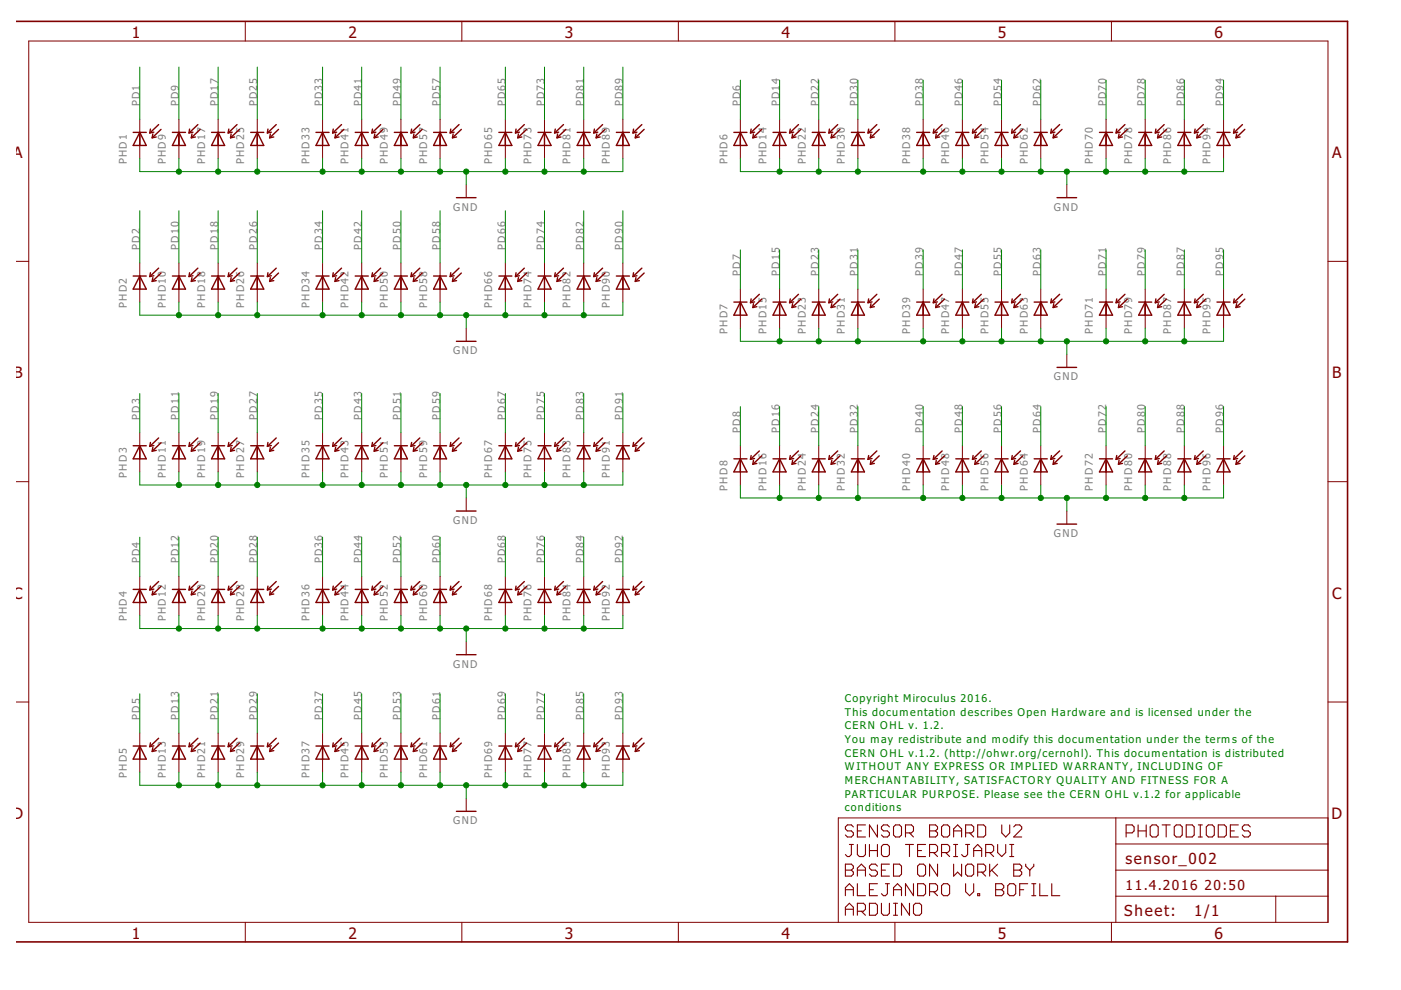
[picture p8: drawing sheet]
<svg xmlns="http://www.w3.org/2000/svg" width="297mm" height="210mm" viewBox="0 0 297 210" stroke-linecap="round" stroke-linejoin="round" font-family="sans-serif">
<g fill="none" stroke="#800000" stroke-width=".23">
<path d="M180.1 179h.8M180.5 179v2.2l-.4 .4h-.4l-.5-.4M180.9 175.3l-.4-.4h-.8l-.5 .4v.4l.5 .5h.8l.4 .4v.4l-.4 .5h-.8l-.5-.5M181.8 176.2h.8M181.8 179v2.2l.4 .4h.9l.4-.4v-2.2M183.5 174.9h-1.7v2.6h1.7M184.3 179v2.6M186 174.9v2.6l-1.7-2.6v2.6M186 179v2.6M187.3 179h.9l.4 .5v1.7l-.4 .4h-.9l-.4-.4v-1.7zM188.6 175.3l-.4-.4h-.9l-.4 .4v.4l.4 .5h.9l.4 .4v.4l-.4 .5h-.9l-.4-.5M189.9 174.9h.8l.4 .4v1.7l-.4 .5h-.8l-.5-.5v-1.7z"/>
<path d="M192 176.6h1.3l.4-.4v-.9l-.4-.4h-1.3v2.6M192 179h1.7M192.8 176.6l.9 .9M192.8 179v2.6M196.2 179h-1.7v2.6h1.7M197.1 174.9h1.3l.4 .4v.4l-.4 .5 .4 .4v.4l-.4 .5h-1.3zM197.1 176.2h1.3M200 174.9h.9l.4 .4v1.7l-.4 .5h-.9l-.4-.5v-1.7zM202.2 176.2h1.7M202.2 177.5v-1.8l.8-.8 .9 .8v1.8M202.2 179h.8M202.6 179v2.6"/>
<path d="M204.7 176.6h1.3l.4-.4v-.9l-.4-.4h-1.3v2.6M204.7 179h.9M205.1 179v2.2l-.4 .4h-.4l-.4-.4M205.6 176.6l.8 .9M207.3 174.9h1.3l.4 .4v1.7l-.4 .5h-1.3zM211.5 179v1.8l.9 .8 .8-.8v-1.8M212.4 174.9v1.7l.8 .9 .9-.9v-1.7M214.1 179h.8M214.5 179v2.6M214.9 175.3l.4-.4h.9l.4 .4v.4l-1.7 1.8h1.7M238.8 176.6h1.2l.5-.4v-.9l-.5-.4h-1.2v2.6M241.3 176.2h1.7"/>
<path d="M241.3 174.9v2.6M243 174.9v2.6M244.3 174.9h.8l.5 .4v1.7l-.5 .5h-.8l-.4-.5v-1.7zM246.4 174.9h1.7M247.2 174.9v2.6M249.4 174.9h.8l.5 .4v1.7l-.5 .5h-.8l-.4-.5v-1.7zM251.5 174.9h1.3l.4 .4v1.7l-.4 .5h-1.3zM254.1 174.9h.8M254.1 177.5h.8M254.5 174.9v2.6M256.2 174.9h.8l.5 .4v1.7l-.5 .5h-.8l-.4-.5v-1.7zM258.3 174.9h1.3l.4 .4v1.7l-.4 .5h-1.3z"/>
<path d="M260.9 176.2h.8M262.6 174.9h-1.7v2.6h1.7M265.1 175.3l-.4-.4h-.9l-.4 .4v.4l.4 .5h.9l.4 .4v.4l-.4 .5h-.9l-.4-.5M179.2 183.2h1.3l.4 .4v.5l-.4 .4 .4 .4v.4l-.4 .5h-1.3zM179.2 189.9v-1.7l.9-.8 .8 .8v1.7M179.2 194.1v-1.7l.9-.9 .8 .9v1.7M179.2 184.5h1.3M179.2 188.6h1.7M179.2 192.8h1.7M181.8 185.8v-1.7l.8-.9 .9 .9v1.7M181.8 187.4v2.5h1.7M181.8 193.2h1.3l.4-.4v-.9l-.4-.4h-1.3v2.6"/>
<path d="M181.8 184.5h1.7M182.6 193.2l.9 .9M184.3 191.5h1.3l.4 .4v1.7l-.4 .5h-1.3zM184.3 180.3h1.7M184.3 188.6h.9M186 183.6l-.4-.4h-.8l-.5 .4v.5l.5 .4h.8l.4 .4v.4l-.4 .5h-.8l-.5-.5M186 187.4h-1.7v2.5h1.7M186.9 191.5v2.1l.4 .5h.9l.4-.5v-2.1M186.9 184.5h.8M187.7 187.4h.9M188.2 187.4v2.1l-.5 .4h-.4l-.4-.4M188.6 183.2h-1.7v2.6h1.7"/>
<path d="M189.4 183.2h1.3l.4 .4v1.7l-.4 .5h-1.3zM189.4 189.9v-1.7l.9-.8 .8 .8v1.7M189.4 188.6h1.7M189.4 191.5h.9M189.4 194.1h.9M189.9 191.5v2.6M192.8 191.5v2.6l-1.7-2.6v2.6M193.7 187.4v2.5l-1.7-2.5v2.5M194.1 191.5h.9l.4 .4v1.7l-.4 .5h-.9l-.4-.5v-1.7zM194.5 180.3h.9M194.5 187.4h1.3l.4 .4v1.7l-.4 .4h-1.3zM195 183.2h.8l.4 .4v1.7l-.4 .5h-.8l-.5-.5v-1.7z"/>
<path d="M197.1 180.8h1.3l.4-.5v-.8l-.4-.5h-1.3v2.6M197.1 189.1h1.3l.4-.5v-.8l-.4-.4h-1.3v2.5M197.9 180.8l.9 .8M197.9 189.1l.9 .8M198.8 183.2v2.6l-1.7-2.6v2.6M199.6 180.8h1.3l.4-.5v-.8l-.4-.5h-1.3v2.6M200 187.4h.9l.4 .4v1.7l-.4 .4h-.9l-.4-.4v-1.7zM200.5 180.8l.8 .8M202.2 183.2v2.6l.8-.9 .9 .9v-2.6M202.2 181.6h.8M204.7 187.4v1.7l.9 .8 .8-.8v-1.7M205.1 183.2h.9l.4 .4v1.7l-.4 .5h-.9l-.4-.5v-1.7z"/>
<path d="M206.4 181.6v-1.7l.9-.9 .8 .9v1.7M206.4 180.3h1.7M207.3 184.9h1.3l.4-.4v-.9l-.4-.4h-1.3v2.6M207.3 189.5h.4v.4h-.4zM208.1 184.9l.9 .9M209 180.8h1.2l.5-.5v-.8l-.5-.5h-1.2v2.6M209.8 180.8l.9 .8M209.8 183.2v2.6M210.2 184.5l1.3 1.3M211.1 188.6h1.3M211.1 187.4h1.3l.4 .4v.4l-.4 .4 .4 .5v.4l-.4 .4h-1.3zM211.5 183.2l-1.7 1.7"/>
<path d="M213.7 187.8l.4-.4h.8l.4 .4v1.7l-.4 .4h-.8l-.4-.4zM214.1 181.6h.8M214.9 183.2h1.3l.4 .4v.5l-.4 .4 .4 .4v.4l-.4 .5h-1.3zM214.9 184.5h1.3M216.2 188.6h.8M217.5 183.2v.4l.8 .9M217.9 187.4h-1.7v2.5M218.3 184.5v1.3M218.8 189.9h.8M218.8 187.4h.8M219.2 183.2v.4l-.9 .9M219.2 187.4v2.5"/>
<path d="M220.5 187.4v2.5h1.6M223 187.4v2.5h1.7"/>
</g>
<g fill="none" stroke="#800000" stroke-width=".21">
<path d="M6.1 8.7h275.5v186.9h-275.5zM52 4.5v4.2M97.9 4.5v4.2M143.8 4.5v4.2M189.7 4.5v4.2M235.6 4.5v4.2M29.6 25.3v8.3M37.9 25.3v8.3M46.2 25.3v8.3M54.5 25.3v8.3M68.4 25.3v8.3M76.7 25.3v8.3"/>
<path d="M85 25.3v8.3M93.3 25.3v8.3M98.8 39.1v2.8M107.1 25.3v8.3M115.4 25.3v8.3M123.8 25.3v8.3M132.1 25.3v8.3M157 25.3v8.3M165.3 25.3v8.3M173.6 25.3v8.3M181.9 25.3v8.3M195.7 25.3v8.3"/>
<path d="M204 25.3v8.3M212.3 25.3v8.3M220.7 25.3v8.3M226.2 39.1v2.8M234.5 25.3v8.3M242.8 25.3v8.3M251.1 25.3v8.3M259.4 25.3v8.3M3.4 55.4h2.7M29.6 55.8v8.3M37.9 55.8v8.3M46.2 55.8v8.3"/>
<path d="M54.5 55.8v8.3M68.4 55.8v8.3M76.7 55.8v8.3M85 55.8v8.3M93.3 55.8v8.3M107.1 55.8v8.3M115.4 55.8v8.3M123.8 55.8v8.3M132.1 55.8v8.3M281.6 55.4h4.1M98.8 69.6v2.8M157 61.3v8.3"/>
<path d="M165.3 61.3v8.3M173.6 61.3v8.3M181.9 61.3v8.3M195.7 61.3v8.3M204 61.3v8.3M212.3 61.3v8.3M220.7 61.3v8.3M226.2 75.1v2.8M234.5 61.3v8.3M242.8 61.3v8.3M251.1 61.3v8.3M259.4 61.3v8.3"/>
<path d="M29.6 91.7v8.4M37.9 91.7v8.4M46.2 91.7v8.4M54.5 91.7v8.4M68.4 91.7v8.4M76.7 91.7v8.4M85 91.7v8.4M93.3 91.7v8.4M107.1 91.7v8.4M115.4 91.7v8.4M123.8 91.7v8.4M132.1 91.7v8.4"/>
<path d="M157 94.5v8.3M165.3 94.5v8.3M173.6 94.5v8.3M181.9 94.5v8.3M195.7 94.5v8.3M204 94.5v8.3M212.3 94.5v8.3M220.7 94.5v8.3M234.5 94.5v8.3M242.8 94.5v8.3M251.1 94.5v8.3M259.4 94.5v8.3"/>
<path d="M3.4 102.1h2.7M98.8 105.6v2.8M226.2 108.4v2.7M281.6 102.1h4.1M29.6 122.2v8.3M37.9 122.2v8.3M46.2 122.2v8.3M54.5 122.2v8.3M68.4 122.2v8.3M76.7 122.2v8.3M85 122.2v8.3M93.3 122.2v8.3"/>
<path d="M98.8 136v2.8M107.1 122.2v8.3M115.4 122.2v8.3M123.8 122.2v8.3M132.1 122.2v8.3M3.4 148.8h2.7M29.6 155.4v8.3M37.9 155.4v8.3M46.2 155.4v8.3M54.5 155.4v8.3M68.4 155.4v8.3M76.7 155.4v8.3"/>
<path d="M85 155.4v8.3M93.3 155.4v8.3M107.1 155.4v8.3M115.4 155.4v8.3M123.8 155.4v8.3M132.1 155.4v8.3M281.6 148.8h4.1M98.8 169.3v2.7M236.6 173.4v22.2M236.6 178.9h45M281.6 173.4h-103.9v22.2M52 195.6v4.1"/>
<path d="M97.9 195.6v4.1M143.8 195.6v4.1M189.7 195.6v4.1M235.6 195.6v4.1M236.6 190h45M236.6 184.5h45M270.5 190v5.6"/>
</g>
<path d="M3.4 4.5h282.3v195.2h-282.3" fill="none" stroke="#800000" stroke-width=".34"/>
<g fill="none" stroke="#800000" stroke-width=".3">
<path d="M28.2 28.1h2.8M29.6 28.1l1.4 2.7h-2.8zM29.6 28.1v2.7M32.6 28l-.8 .2M33.1 29l-.8 .2M33.6 26.4l-1.9 1.8 .2-.8M34.1 27.4l-1.8 1.8 .1-.8M36.6 28.1h2.7M37.9 28.1l1.4 2.7h-2.7zM37.9 28.1v2.7M40.9 28l-.8 .2M41.4 29l-.8 .2"/>
<path d="M42 26.4l-1.9 1.8 .1-.8M42.4 27.4l-1.8 1.8 .1-.8M44.9 28.1h2.7M46.2 28.1l1.4 2.7h-2.7zM46.2 28.1v2.7M49.2 28l-.8 .2M49.7 29l-.8 .2M50.2 26.4l-1.8 1.8 .1-.8M50.8 27.4l-1.9 1.8 .1-.8M53.1 28.1h2.8M54.5 28.1l1.4 2.7h-2.8zM54.5 28.1v2.7"/>
<path d="M57.5 28l-.8 .2M58 29l-.8 .2M58.6 26.4l-1.9 1.8 .1-.8M59.1 27.4l-1.9 1.8 .1-.8M67 28.1h2.8M68.4 28.1l1.4 2.7h-2.8zM68.4 28.1v2.7M70.7 27.4l-.2 .8M71.4 28l-.8 .2M71.9 29l-.8 .2M72.4 26.4l-1.9 1.8M72.9 27.4l-1.9 1.8 .2-.8"/>
<path d="M75.3 28.1h2.8M76.7 28.1l1.4 2.7h-2.8zM76.7 28.1v2.7M79.7 28l-.8 .2M80.2 29l-.8 .2M80.7 26.4l-1.9 1.8 .2-.8M81.2 27.4l-1.9 1.8 .2-.8M83.6 28.1h2.8M85 28.1l1.4 2.7h-2.8zM85 28.1v2.7M88 28l-.8 .2M88.5 29l-.8 .2"/>
<path d="M89 26.4l-1.9 1.8 .2-.8M89.5 27.4l-1.9 1.8 .2-.8M91.9 28.1h2.8M93.3 28.1l1.4 2.7h-2.8zM93.3 28.1v2.7M95.6 27.4l-.2 .8M96.3 28l-.8 .2M96.8 29l-.8 .2M97.3 26.4l-1.9 1.8M97.8 27.4l-1.9 1.8 .2-.8M105.8 28.1h2.7M107.1 28.1l1.4 2.7h-2.7z"/>
<path d="M107.1 28.1v2.7M110.1 28l-.8 .2M110.6 29l-.8 .2M111.2 26.4l-1.9 1.8 .1-.8M111.7 27.4l-1.9 1.8 .1-.8M114.1 28.1h2.7M115.4 28.1l1.4 2.7h-2.7zM115.4 28.1v2.7M118.4 28l-.8 .2M118.9 29l-.8 .2M119.5 26.4l-1.9 1.8 .1-.8M120 27.4l-1.9 1.8 .1-.8"/>
<path d="M122.4 28.1h2.7M123.8 28.1l1.3 2.7h-2.7zM123.8 28.1v2.7M126.7 28l-.8 .2M127.3 29l-.9 .2M127.8 26.4l-1.9 1.8 .1-.8M128.3 27.4l-1.9 1.8 .1-.8M130.7 28.1h2.8M132.1 28.1l1.4 2.7h-2.8zM132.1 28.1v2.7M135 28l-.8 .2M135.6 29l-.9 .2"/>
<path d="M136.1 26.4l-1.9 1.8 .1-.8M136.6 27.4l-1.9 1.8 .1-.8M155.6 28.1h2.8M157 28.1l1.4 2.7h-2.8zM157 28.1v2.7M160 28l-.8 .2M160.5 29l-.8 .2M161 26.4l-1.9 1.8 .2-.8M161.5 27.4l-1.9 1.8 .1-.8M163.9 28.1h2.8M165.3 28.1l1.4 2.7h-2.8zM165.3 28.1v2.7"/>
<path d="M168.3 28l-.8 .2M168.8 29l-.8 .2M169.3 26.4l-1.9 1.8 .2-.8M169.8 27.4l-1.9 1.8 .1-.8M172.2 28.1h2.8M173.6 28.1l1.4 2.7h-2.8zM173.6 28.1v2.7M176.6 28l-.8 .2M177.1 29l-.8 .2M177.6 26.4l-1.9 1.8 .2-.8M178.1 27.4l-1.9 1.8 .2-.8M180.5 28.1h2.8"/>
<path d="M181.9 28.1l1.4 2.7h-2.8zM181.9 28.1v2.7M184.9 28l-.8 .2M185.4 29l-.8 .2M185.9 26.4l-1.9 1.8 .2-.8M186.4 27.4l-1.9 1.8 .2-.8M194.4 28.1h2.7M195.7 28.1l1.4 2.7h-2.7zM195.7 28.1v2.7M198.5 28.4l-.1 .8M198.7 28l-.8 .2M199.2 29l-.8 .2"/>
<path d="M199.7 26.4l-1.8 1.8 .1-.8M200.3 27.4l-1.9 1.8M202.6 28.1h2.8M204 28.1l1.4 2.7h-2.8zM204 28.1v2.7M207 28l-.8 .2M207.5 29l-.8 .2M208 26.4l-1.8 1.8 .1-.8M208.6 27.4l-1.9 1.8 .1-.8M211 28.1h2.7M212.3 28.1l1.4 2.7h-2.7zM212.3 28.1v2.7"/>
<path d="M215.3 28l-.8 .2M215.8 29l-.8 .2M216.4 26.4l-1.9 1.8 .1-.8M216.9 27.4l-1.9 1.8 .1-.8M219.3 28.1h2.7M220.7 28.1l1.3 2.7h-2.7zM220.7 28.1v2.7M223.4 28.4l-.1 .8M223.6 28l-.8 .2M224.1 29l-.8 .2M224.7 26.4l-1.9 1.8 .1-.8M225.2 27.4l-1.9 1.8"/>
<path d="M233.1 28.1h2.8M234.5 28.1l1.4 2.7h-2.8zM234.5 28.1v2.7M237.5 28l-.8 .2M238 29l-.8 .2M238.5 26.4l-1.9 1.8 .2-.8M239 27.4l-1.9 1.8 .2-.8M241.4 28.1h2.8M242.8 28.1l1.4 2.7h-2.8zM242.8 28.1v2.7M245.8 28l-.8 .2M246.3 29l-.8 .2"/>
<path d="M246.8 26.4l-1.9 1.8 .2-.8M247.3 27.4l-1.9 1.8 .2-.8M249.7 28.1h2.8M251.1 28.1l1.4 2.7h-2.8zM251.1 28.1v2.7M254.1 28l-.8 .2M254.6 29l-.8 .2M255.1 26.4l-1.9 1.8 .2-.8M255.6 27.4l-1.9 1.8 .2-.8M258 28.1h2.8M259.4 28.1l1.4 2.7h-2.8zM259.4 28.1v2.7"/>
<path d="M262.4 28l-.8 .2M262.9 29l-.8 .2M263.4 26.4l-1.9 1.8 .2-.8M263.9 27.4l-1.9 1.8 .2-.8M28.2 58.5h2.8M29.6 58.5v2.8M29.6 58.5l1.4 2.8h-2.8zM31.9 57.8l-.2 .8M32.4 58.9l-.1 .7M32.6 58.5l-.8 .1M33.1 59.5l-.8 .1M33.6 56.9l-1.9 1.8"/>
<path d="M34.1 57.9l-1.8 1.8M36.6 58.5h2.7M37.9 58.5v2.8M37.9 58.5l1.4 2.8h-2.7zM40.2 57.8l-.1 .8M40.7 58.9l-.1 .7M40.9 58.5l-.8 .1M41.4 59.5l-.8 .1M42 56.9l-1.9 1.8M42.4 57.9l-1.8 1.8M44.9 58.5h2.7M46.2 58.5v2.8"/>
<path d="M46.2 58.5l1.4 2.8h-2.7zM48.5 57.8l-.1 .8M49 58.9l-.1 .7M49.2 58.5l-.8 .1M49.7 59.5l-.8 .1M50.2 56.9l-1.8 1.8M50.8 57.9l-1.9 1.8M53.1 58.5h2.8M54.5 58.5v2.8M54.5 58.5l1.4 2.8h-2.8zM56.8 57.8l-.1 .8M57.3 58.9l-.1 .7"/>
<path d="M57.5 58.5l-.8 .1M58 59.5l-.8 .1M58.6 56.9l-1.9 1.8M59.1 57.9l-1.9 1.8M67 58.5h2.8M68.4 58.5v2.8M68.4 58.5l1.4 2.8h-2.8zM70.7 57.8l-.2 .8 .9-.1M71.2 58.9l-.2 .7M71.9 59.5l-.8 .1M72.4 56.9l-1.9 1.8M72.9 57.9l-1.9 1.8"/>
<path d="M75.3 58.5h2.8M76.7 58.5v2.8M76.7 58.5l1.4 2.8h-2.8zM79 57.8l-.2 .8M79.5 58.9l-.2 .7M79.7 58.5l-.8 .1M80.2 59.5l-.8 .1M80.7 56.9l-1.9 1.8M81.2 57.9l-1.9 1.8M83.6 58.5h2.8M85 58.5v2.8M85 58.5l1.4 2.8h-2.8z"/>
<path d="M87.3 57.8l-.2 .8M87.8 58.9l-.2 .7M88 58.5l-.8 .1M88.5 59.5l-.8 .1M89 56.9l-1.9 1.8M89.5 57.9l-1.9 1.8M91.9 58.5h2.8M93.3 58.5v2.8M93.3 58.5l1.4 2.8h-2.8zM95.6 57.8l-.2 .8 .9-.1M96.1 58.9l-.2 .7M96.8 41.9h4.1"/>
<path d="M96.8 59.5l-.8 .1M97.3 56.9l-1.9 1.8M97.8 57.9l-1.9 1.8M105.8 58.5h2.7M107.1 58.5v2.8M107.1 58.5l1.4 2.8h-2.7zM109.4 57.8l-.1 .8M109.9 58.9l-.1 .7M110.1 58.5l-.8 .1M110.6 59.5l-.8 .1M111.2 56.9l-1.9 1.8M111.7 57.9l-1.9 1.8"/>
<path d="M114.1 58.5h2.7M115.4 58.5v2.8M115.4 58.5l1.4 2.8h-2.7zM117.7 57.8l-.1 .8M118.2 58.9l-.1 .7M118.4 58.5l-.8 .1M118.9 59.5l-.8 .1M119.5 56.9l-1.9 1.8M120 57.9l-1.9 1.8M122.4 58.5h2.7M123.8 58.5v2.8M123.8 58.5l1.3 2.8h-2.7z"/>
<path d="M126 57.8l-.1 .8M126.5 58.9l-.1 .7M126.7 58.5l-.8 .1M127.3 59.5l-.9 .1M127.8 56.9l-1.9 1.8M128.3 57.9l-1.9 1.8M130.7 58.5h2.8M132.1 58.5v2.8M132.1 58.5l1.4 2.8h-2.8zM134.3 57.8l-.1 .8M134.8 58.9l-.1 .7M135 58.5l-.8 .1"/>
<path d="M135.6 59.5l-.9 .1M136.1 56.9l-1.9 1.8M136.6 57.9l-1.9 1.8M224.1 41.9h4.2M96.8 72.4h4.1M155.6 64.1h2.8M157 64.1v2.7M157 64.1l1.4 2.7h-2.8zM160 64l-.8 .2M160.5 65l-.8 .2M161 62.4l-1.9 1.8 .2-.8M161.5 63.4l-1.9 1.8 .1-.8"/>
<path d="M163.9 64.1h2.8M165.3 64.1v2.7M165.3 64.1l1.4 2.7h-2.8zM168.3 64l-.8 .2M168.8 65l-.8 .2M169.3 62.4l-1.9 1.8 .2-.8M169.8 63.4l-1.9 1.8 .1-.8M172.2 64.1h2.8M173.6 64.1v2.7M173.6 64.1l1.4 2.7h-2.8zM176.6 64l-.8 .2M177.1 65l-.8 .2"/>
<path d="M177.6 62.4l-1.9 1.8 .2-.8M178.1 63.4l-1.9 1.8 .2-.8M180.5 64.1h2.8M181.9 64.1v2.7M181.9 64.1l1.4 2.7h-2.8zM184.9 64l-.8 .2M185.4 65l-.8 .2M185.9 62.4l-1.9 1.8 .2-.8M186.4 63.4l-1.9 1.8 .2-.8M194.4 64.1h2.7M195.7 64.1v2.7M195.7 64.1l1.4 2.7h-2.7z"/>
<path d="M198.5 64.4l-.1 .8M198.7 64l-.8 .2M199.2 65l-.8 .2M199.7 62.4l-1.8 1.8 .1-.8M200.3 63.4l-1.9 1.8M202.6 64.1h2.8M204 64.1v2.7M204 64.1l1.4 2.7h-2.8zM207 64l-.8 .2M207.5 65l-.8 .2M208 62.4l-1.8 1.8 .1-.8M208.6 63.4l-1.9 1.8 .1-.8"/>
<path d="M211 64.1h2.7M212.3 64.1v2.7M212.3 64.1l1.4 2.7h-2.7zM215.3 64l-.8 .2M215.8 65l-.8 .2M216.4 62.4l-1.9 1.8 .1-.8M216.9 63.4l-1.9 1.8 .1-.8M219.3 64.1h2.7M220.7 64.1v2.7M220.7 64.1l1.3 2.7h-2.7zM223.4 64.4l-.1 .8M223.6 64l-.8 .2"/>
<path d="M224.1 77.9h4.2M224.1 65l-.8 .2M224.7 62.4l-1.9 1.8 .1-.8M225.2 63.4l-1.9 1.8M233.1 64.1h2.8M234.5 64.1v2.7M234.5 64.1l1.4 2.7h-2.8zM237.5 64l-.8 .2M238 65l-.8 .2M238.5 62.4l-1.9 1.8 .2-.8M239 63.4l-1.9 1.8 .2-.8M241.4 64.1h2.8"/>
<path d="M242.8 64.1v2.7M242.8 64.1l1.4 2.7h-2.8zM245.8 64l-.8 .2M246.3 65l-.8 .2M246.8 62.4l-1.9 1.8 .2-.8M247.3 63.4l-1.9 1.8 .2-.8M249.7 64.1h2.8M251.1 64.1v2.7M251.1 64.1l1.4 2.7h-2.8zM254.1 64l-.8 .2M254.6 65l-.8 .2M255.1 62.4l-1.9 1.8 .2-.8"/>
<path d="M255.6 63.4l-1.9 1.8 .2-.8M258 64.1h2.8M259.4 64.1v2.7M259.4 64.1l1.4 2.7h-2.8zM262.4 64l-.8 .2M262.9 65l-.8 .2M263.4 62.4l-1.9 1.8 .2-.8M263.9 63.4l-1.9 1.8 .2-.8M28.2 94.5h2.8M29.6 94.5v2.8M29.6 94.5l1.4 2.8h-2.8zM31.9 93.8l-.2 .8"/>
<path d="M32.6 94.5l-.8 .1M33.1 95.5l-.8 .2M33.6 92.9l-1.9 1.8M34.1 93.9l-1.8 1.8 .1-.9M36.6 94.5h2.7M37.9 94.5v2.8M37.9 94.5l1.4 2.8h-2.7zM40.2 93.8l-.1 .8M40.9 94.5l-.8 .1M41.4 95.5l-.8 .2M42 92.9l-1.9 1.8M42.4 93.9l-1.8 1.8 .1-.9"/>
<path d="M44.9 94.5h2.7M46.2 94.5v2.8M46.2 94.5l1.4 2.8h-2.7zM48.5 93.8l-.1 .8M49.2 94.5l-.8 .1M49.7 95.5l-.8 .2M50.2 92.9l-1.8 1.8M50.8 93.9l-1.9 1.8 .1-.9M53.1 94.5h2.8M54.5 94.5v2.8M54.5 94.5l1.4 2.8h-2.8zM56.8 93.8l-.1 .8"/>
<path d="M57.5 94.5l-.8 .1M58 95.5l-.8 .2M58.6 92.9l-1.9 1.8M59.1 93.9l-1.9 1.8 .1-.9M67 94.5h2.8M68.4 94.5v2.8M68.4 94.5l1.4 2.8h-2.8zM70.7 93.8l-.2 .8 .9-.1M71.9 95.5l-.8 .2M72.4 92.9l-1.9 1.8M72.9 93.9l-1.9 1.8 .2-.9M75.3 94.5h2.8"/>
<path d="M76.7 94.5v2.8M76.7 94.5l1.4 2.8h-2.8zM79 93.8l-.2 .8M79.7 94.5l-.8 .1M80.2 95.5l-.8 .2M80.7 92.9l-1.9 1.8M81.2 93.9l-1.9 1.8 .2-.9M83.6 94.5h2.8M85 94.5v2.8M85 94.5l1.4 2.8h-2.8zM87.3 93.8l-.2 .8M88 94.5l-.8 .1"/>
<path d="M88.5 95.5l-.8 .2M89 92.9l-1.9 1.8M89.5 93.9l-1.9 1.8 .2-.9M91.9 94.5h2.8M93.3 94.5v2.8M93.3 94.5l1.4 2.8h-2.8zM95.6 93.8l-.2 .8 .9-.1M96.8 95.5l-.8 .2M97.3 92.9l-1.9 1.8M97.8 93.9l-1.9 1.8 .2-.9M105.8 94.5h2.7M107.1 94.5v2.8"/>
<path d="M107.1 94.5l1.4 2.8h-2.7zM109.4 93.8l-.1 .8M110.1 94.5l-.8 .1M110.6 95.5l-.8 .2M111.2 92.9l-1.9 1.8M111.7 93.9l-1.9 1.8 .1-.9M114.1 94.5h2.7M115.4 94.5v2.8M115.4 94.5l1.4 2.8h-2.7zM117.7 93.8l-.1 .8M118.4 94.5l-.8 .1M118.9 95.5l-.8 .2"/>
<path d="M119.5 92.9l-1.9 1.8M120 93.9l-1.9 1.8 .1-.9M122.4 94.5h2.7M123.8 94.5v2.8M123.8 94.5l1.3 2.8h-2.7zM126 93.8l-.1 .8M126.7 94.5l-.8 .1M127.3 95.5l-.9 .2M127.8 92.9l-1.9 1.8M128.3 93.9l-1.9 1.8 .1-.9M130.7 94.5h2.8M132.1 94.5v2.8"/>
<path d="M132.1 94.5l1.4 2.8h-2.8zM134.3 93.8l-.1 .8M135 94.5l-.8 .1M135.6 95.5l-.9 .2M136.1 92.9l-1.9 1.8M136.6 93.9l-1.9 1.8 .1-.9M155.6 97.3h2.8M157 97.3v2.8M157 97.3l1.4 2.8h-2.8zM159.3 96.6l-.2 .8M160 97.2l-.8 .2M160.5 98.3l-.8 .1"/>
<path d="M161 95.6l-1.9 1.8M161.5 96.6l-1.9 1.8 .1-.8M163.9 97.3h2.8M165.3 97.3v2.8M165.3 97.3l1.4 2.8h-2.8zM167.6 96.6l-.2 .8M168.3 97.2l-.8 .2M168.8 98.3l-.8 .1M169.3 95.6l-1.9 1.8M169.8 96.6l-1.9 1.8 .1-.8M172.2 97.3h2.8M173.6 97.3v2.8"/>
<path d="M173.6 97.3l1.4 2.8h-2.8zM175.9 96.6l-.2 .8M176.6 97.2l-.8 .2M177.1 98.3l-.8 .1M177.6 95.6l-1.9 1.8M178.1 96.6l-1.9 1.8 .2-.8M180.5 97.3h2.8M181.9 97.3v2.8M181.9 97.3l1.4 2.8h-2.8zM184.2 96.6l-.2 .8M184.9 97.2l-.8 .2M185.4 98.3l-.8 .1"/>
<path d="M185.9 95.6l-1.9 1.8M186.4 96.6l-1.9 1.8 .2-.8M194.4 97.3h2.7M195.7 97.3v2.8M195.7 97.3l1.4 2.8h-2.7zM198 96.6l-.1 .8M198.5 97.6l-.1 .8M198.7 97.2l-.8 .2M199.2 98.3l-.8 .1M199.7 95.6l-1.8 1.8M200.3 96.6l-1.9 1.8M202.6 97.3h2.8"/>
<path d="M204 97.3v2.8M204 97.3l1.4 2.8h-2.8zM206.3 96.6l-.1 .8M207 97.2l-.8 .2M207.5 98.3l-.8 .1M208 95.6l-1.8 1.8M208.6 96.6l-1.9 1.8 .1-.8M211 97.3h2.7M212.3 97.3v2.8M212.3 97.3l1.4 2.8h-2.7zM214.6 96.6l-.1 .8M215.3 97.2l-.8 .2"/>
<path d="M215.8 98.3l-.8 .1M216.4 95.6l-1.9 1.8M216.9 96.6l-1.9 1.8 .1-.8M219.3 97.3h2.7M220.7 97.3v2.8M220.7 97.3l1.3 2.8h-2.7zM222.9 96.6l-.1 .8M223.4 97.6l-.1 .8M223.6 97.2l-.8 .2M224.1 98.3l-.8 .1M224.7 95.6l-1.9 1.8M225.2 96.6l-1.9 1.8"/>
<path d="M233.1 97.3h2.8M234.5 97.3v2.8M234.5 97.3l1.4 2.8h-2.8zM236.8 96.6l-.2 .8M237.5 97.2l-.8 .2M238 98.3l-.8 .1M238.5 95.6l-1.9 1.8M239 96.6l-1.9 1.8 .2-.8M241.4 97.3h2.8M242.8 97.3v2.8M242.8 97.3l1.4 2.8h-2.8zM245.1 96.6l-.2 .8"/>
<path d="M245.8 97.2l-.8 .2M246.3 98.3l-.8 .1M246.8 95.6l-1.9 1.8M247.3 96.6l-1.9 1.8 .2-.8M249.7 97.3h2.8M251.1 97.3v2.8M251.1 97.3l1.4 2.8h-2.8zM253.4 96.6l-.2 .8M254.1 97.2l-.8 .2M254.6 98.3l-.8 .1M255.1 95.6l-1.9 1.8M255.6 96.6l-1.9 1.8 .2-.8"/>
<path d="M258 97.3h2.8M259.4 97.3v2.8M259.4 97.3l1.4 2.8h-2.8zM261.7 96.6l-.2 .8M262.4 97.2l-.8 .2M262.9 98.3l-.8 .1M263.4 95.6l-1.9 1.8M263.9 96.6l-1.9 1.8 .2-.8M96.8 108.4h4.1M224.1 111.1h4.2M28.2 125h2.8M29.6 125v2.7"/>
<path d="M29.6 125l1.4 2.7h-2.8zM32.4 125.3l-.1 .8M32.6 124.9l-.8 .2M33.1 125.9l-.8 .2M33.6 123.3l-1.9 1.8 .2-.8M34.1 124.3l-1.8 1.8M36.6 125h2.7M37.9 125v2.7M37.9 125l1.4 2.7h-2.7zM40.7 125.3l-.1 .8M40.9 124.9l-.8 .2M41.4 125.9l-.8 .2"/>
<path d="M42 123.3l-1.9 1.8 .1-.8M42.4 124.3l-1.8 1.8M44.9 125h2.7M46.2 125v2.7M46.2 125l1.4 2.7h-2.7zM49 125.3l-.1 .8M49.2 124.9l-.8 .2M49.7 125.9l-.8 .2M50.2 123.3l-1.8 1.8 .1-.8M50.8 124.3l-1.9 1.8M53.1 125h2.8M54.5 125v2.7"/>
<path d="M54.5 125l1.4 2.7h-2.8zM57.3 125.3l-.1 .8M57.5 124.9l-.8 .2M58 125.9l-.8 .2M58.6 123.3l-1.9 1.8 .1-.8M59.1 124.3l-1.9 1.8M67 125h2.8M68.4 125v2.7M68.4 125l1.4 2.7h-2.8zM70.7 124.3l-.2 .8M71.2 125.3l-.2 .8M71.4 124.9l-.8 .2"/>
<path d="M71.9 125.9l-.8 .2M72.4 123.3l-1.9 1.8M72.9 124.3l-1.9 1.8M75.3 125h2.8M76.7 125v2.7M76.7 125l1.4 2.7h-2.8zM79.5 125.3l-.2 .8M79.7 124.9l-.8 .2M80.2 125.9l-.8 .2M80.7 123.3l-1.9 1.8 .2-.8M81.2 124.3l-1.9 1.8M83.6 125h2.8"/>
<path d="M85 125v2.7M85 125l1.4 2.7h-2.8zM87.8 125.3l-.2 .8M88 124.9l-.8 .2M88.5 125.9l-.8 .2M89 123.3l-1.9 1.8 .2-.8M89.5 124.3l-1.9 1.8M91.9 125h2.8M93.3 125v2.7M93.3 125l1.4 2.7h-2.8zM95.6 124.3l-.2 .8M96.1 125.3l-.2 .8"/>
<path d="M96.3 124.9l-.8 .2M96.8 138.8h4.1M96.8 125.9l-.8 .2M97.3 123.3l-1.9 1.8M97.8 124.3l-1.9 1.8M105.8 125h2.7M107.1 125v2.7M107.1 125l1.4 2.7h-2.7zM109.9 125.3l-.1 .8M110.1 124.9l-.8 .2M110.6 125.9l-.8 .2M111.2 123.3l-1.9 1.8 .1-.8"/>
<path d="M111.7 124.3l-1.9 1.8M114.1 125h2.7M115.4 125v2.7M115.4 125l1.4 2.7h-2.7zM118.2 125.3l-.1 .8M118.4 124.9l-.8 .2M118.9 125.9l-.8 .2M119.5 123.3l-1.9 1.8 .1-.8M120 124.3l-1.9 1.8M122.4 125h2.7M123.8 125v2.7M123.8 125l1.3 2.7h-2.7z"/>
<path d="M126.5 125.3l-.1 .8M126.7 124.9l-.8 .2M127.3 125.9l-.9 .2M127.8 123.3l-1.9 1.8 .1-.8M128.3 124.3l-1.9 1.8M130.7 125h2.8M132.1 125v2.7M132.1 125l1.4 2.7h-2.8zM134.8 125.3l-.1 .8M135 124.9l-.8 .2M135.6 125.9l-.9 .2M136.1 123.3l-1.9 1.8 .1-.8"/>
<path d="M136.6 124.3l-1.9 1.8M28.2 158.2h2.8M29.6 158.2v2.8M29.6 158.2l1.4 2.8h-2.8zM32.6 158.1l-.8 .2M33.1 159.2l-.8 .1M33.6 156.5l-1.9 1.8 .2-.8M34.1 157.5l-1.8 1.8 .1-.8M36.6 158.2h2.7M37.9 158.2v2.8M37.9 158.2l1.4 2.8h-2.7zM40.9 158.1l-.8 .2"/>
<path d="M41.4 159.2l-.8 .1M42 156.5l-1.9 1.8 .1-.8M42.4 157.5l-1.8 1.8 .1-.8M44.9 158.2h2.7M46.2 158.2v2.8M46.2 158.2l1.4 2.8h-2.7zM49.2 158.1l-.8 .2M49.7 159.2l-.8 .1M50.2 156.5l-1.8 1.8 .1-.8M50.8 157.5l-1.9 1.8 .1-.8M53.1 158.2h2.8M54.5 158.2v2.8"/>
<path d="M54.5 158.2l1.4 2.8h-2.8zM57.5 158.1l-.8 .2M58 159.2l-.8 .1M58.6 156.5l-1.9 1.8 .1-.8M59.1 157.5l-1.9 1.8 .1-.8M67 158.2h2.8M68.4 158.2v2.8M68.4 158.2l1.4 2.8h-2.8zM70.7 157.5l-.2 .8M71.4 158.1l-.8 .2M71.9 159.2l-.8 .1M72.4 156.5l-1.9 1.8"/>
<path d="M72.9 157.5l-1.9 1.8 .2-.8M75.3 158.2h2.8M76.7 158.2v2.8M76.7 158.2l1.4 2.8h-2.8zM79.7 158.1l-.8 .2M80.2 159.2l-.8 .1M80.7 156.5l-1.9 1.8 .2-.8M81.2 157.5l-1.9 1.8 .2-.8M83.6 158.2h2.8M85 158.2v2.8M85 158.2l1.4 2.8h-2.8zM88 158.1l-.8 .2"/>
<path d="M88.5 159.2l-.8 .1M89 156.5l-1.9 1.8 .2-.8M89.5 157.5l-1.9 1.8 .2-.8M91.9 158.2h2.8M93.3 158.2v2.8M93.3 158.2l1.4 2.8h-2.8zM95.6 157.5l-.2 .8M96.3 158.1l-.8 .2M96.8 159.2l-.8 .1M97.3 156.5l-1.9 1.8M97.8 157.5l-1.9 1.8 .2-.8M105.8 158.2h2.7"/>
<path d="M107.1 158.2v2.8M107.1 158.2l1.4 2.8h-2.7zM110.1 158.1l-.8 .2M110.6 159.2l-.8 .1M111.2 156.5l-1.9 1.8 .1-.8M111.7 157.5l-1.9 1.8 .1-.8M114.1 158.2h2.7M115.4 158.2v2.8M115.4 158.2l1.4 2.8h-2.7zM118.4 158.1l-.8 .2M118.9 159.2l-.8 .1M119.5 156.5l-1.9 1.8 .1-.8"/>
<path d="M120 157.5l-1.9 1.8 .1-.8M122.4 158.2h2.7M123.8 158.2v2.8M123.8 158.2l1.3 2.8h-2.7zM126.7 158.1l-.8 .2M127.3 159.2l-.9 .1M127.8 156.5l-1.9 1.8 .1-.8M128.3 157.5l-1.9 1.8 .1-.8M130.7 158.2h2.8M132.1 158.2v2.8M132.1 158.2l1.4 2.8h-2.8zM135 158.1l-.8 .2"/>
<path d="M135.6 159.2l-.9 .1M136.1 156.5l-1.9 1.8 .1-.8M136.6 157.5l-1.9 1.8 .1-.8M96.8 172h4.1"/>
</g>
<g fill="none" stroke="#008000" stroke-width=".21">
<path d="M29.6 14.2v11.1M37.9 14.2v11.1M46.2 14.2v11.1M54.5 14.2v11.1M68.4 14.2v11.1M76.7 14.2v11.1M85 14.2v11.1M93.3 14.2v11.1M107.1 14.2v11.1M115.4 14.2v11.1M123.8 14.2v11.1M132.1 14.2v11.1"/>
<path d="M157 17v8.3M165.3 17v8.3M173.6 17v8.3M181.9 17v8.3M195.7 17v8.3M204 17v8.3M212.3 17v8.3M220.7 17v8.3M234.5 17v8.3M242.8 17v8.3M251.1 17v8.3M259.4 17v8.3"/>
<path d="M29.6 33.6v2.8h102.5v-2.8M37.9 33.6v2.8M46.2 33.6v2.8M54.5 33.6v2.8M68.4 33.6v2.8M76.7 33.6v2.8M85 33.6v2.8M93.3 33.6v2.8M98.8 36.4v2.7M107.1 33.6v2.8M115.4 33.6v2.8M123.8 33.6v2.8"/>
<path d="M157 33.6v2.8h102.4v-2.8M165.3 33.6v2.8M173.6 33.6v2.8M181.9 33.6v2.8M195.7 33.6v2.8M204 33.6v2.8M212.3 33.6v2.8M220.7 33.6v2.8M226.2 36.4v2.7M234.5 33.6v2.8M242.8 33.6v2.8M251.1 33.6v2.8"/>
<path d="M29.6 44.7v11.1M37.9 44.7v11.1M46.2 44.7v11.1M54.5 44.7v11.1M68.4 44.7v11.1M76.7 44.7v11.1M85 44.7v11.1M93.3 44.7v11.1M107.1 44.7v11.1M115.4 44.7v11.1M123.8 44.7v11.1M132.1 44.7v11.1"/>
<path d="M157 53v8.3M165.3 53v8.3M173.6 53v8.3M181.9 53v8.3M195.7 53v8.3M204 53v8.3M212.3 53v8.3M220.7 53v8.3M234.5 53v8.3M242.8 53v8.3M251.1 53v8.3M259.4 53v8.3"/>
<path d="M29.6 64.1v2.7h102.5v-2.7M37.9 64.1v2.7M46.2 64.1v2.7M54.5 64.1v2.7M68.4 64.1v2.7M76.7 64.1v2.7M85 64.1v2.7M93.3 64.1v2.7M98.8 66.8v2.8M107.1 64.1v2.7M115.4 64.1v2.7M123.8 64.1v2.7"/>
<path d="M157 69.6v2.8h102.4v-2.8M165.3 69.6v2.8M173.6 69.6v2.8M181.9 69.6v2.8M195.7 69.6v2.8M204 69.6v2.8M212.3 69.6v2.8M220.7 69.6v2.8M226.2 72.4v2.7M234.5 69.6v2.8M242.8 69.6v2.8M251.1 69.6v2.8"/>
<path d="M29.6 83.4v8.3M37.9 83.4v8.3M46.2 83.4v8.3M54.5 83.4v8.3M68.4 83.4v8.3M76.7 83.4v8.3M85 83.4v8.3M93.3 83.4v8.3M107.1 83.4v8.3M115.4 83.4v8.3M123.8 83.4v8.3M132.1 83.4v8.3"/>
<path d="M157 86.2v8.3M165.3 86.2v8.3M173.6 86.2v8.3M181.9 86.2v8.3M195.7 86.2v8.3M204 86.2v8.3M212.3 86.2v8.3M220.7 86.2v8.3M234.5 86.2v8.3M242.8 86.2v8.3M251.1 86.2v8.3M259.4 86.2v8.3"/>
<path d="M29.6 100.1v2.7h102.5v-2.7M29.6 113.9v8.3M37.9 100.1v2.7M37.9 113.9v8.3M46.2 100.1v2.7M46.2 113.9v8.3M54.5 100.1v2.7M54.5 113.9v8.3M68.4 100.1v2.7M68.4 113.9v8.3M76.7 100.1v2.7M76.7 113.9v8.3"/>
<path d="M85 100.1v2.7M85 113.9v8.3M93.3 100.1v2.7M93.3 113.9v8.3M98.8 102.8v2.8M107.1 100.1v2.7M107.1 113.9v8.3M115.4 100.1v2.7M115.4 113.9v8.3M123.8 100.1v2.7M123.8 113.9v8.3M132.1 113.9v8.3"/>
<path d="M157 102.8v2.8h102.4v-2.8M165.3 102.8v2.8M173.6 102.8v2.8M181.9 102.8v2.8M195.7 102.8v2.8M204 102.8v2.8M212.3 102.8v2.8M220.7 102.8v2.8M226.2 105.6v2.8M234.5 102.8v2.8M242.8 102.8v2.8M251.1 102.8v2.8"/>
<path d="M29.6 130.5v2.8h102.5v-2.8M37.9 130.5v2.8M46.2 130.5v2.8M54.5 130.5v2.8M68.4 130.5v2.8M76.7 130.5v2.8M85 130.5v2.8M93.3 130.5v2.8M98.8 133.3v2.7M107.1 130.5v2.8M115.4 130.5v2.8M123.8 130.5v2.8"/>
<path d="M29.6 147.1v8.3M37.9 147.1v8.3M46.2 147.1v8.3M54.5 147.1v8.3M68.4 147.1v8.3M76.7 147.1v8.3M85 147.1v8.3M93.3 147.1v8.3M107.1 147.1v8.3M115.4 147.1v8.3M123.8 147.1v8.3M132.1 147.1v8.3"/>
<path d="M29.6 163.7v2.8h102.5v-2.8M37.9 163.7v2.8M46.2 163.7v2.8M54.5 163.7v2.8M68.4 163.7v2.8M76.7 163.7v2.8M85 163.7v2.8M93.3 163.7v2.8M98.8 166.5v2.8M107.1 163.7v2.8M115.4 163.7v2.8M123.8 163.7v2.8"/>
</g>
<g fill="#008000" stroke="#008000" stroke-width=".21">
<circle cx="123.8" cy="166.5" r=".55"/>
<circle cx="115.4" cy="166.5" r=".55"/>
<circle cx="107.1" cy="166.5" r=".55"/>
<circle cx="93.3" cy="166.5" r=".55"/>
<circle cx="85" cy="166.5" r=".55"/>
<circle cx="76.7" cy="166.5" r=".55"/>
<circle cx="68.4" cy="166.5" r=".55"/>
<circle cx="54.5" cy="166.5" r=".55"/>
<circle cx="46.2" cy="166.5" r=".55"/>
<circle cx="37.9" cy="166.5" r=".55"/>
<circle cx="98.8" cy="166.5" r=".55"/>
<circle cx="123.8" cy="102.8" r=".55"/>
<circle cx="115.4" cy="102.8" r=".55"/>
<circle cx="107.1" cy="102.8" r=".55"/>
<circle cx="93.3" cy="102.8" r=".55"/>
<circle cx="85" cy="102.8" r=".55"/>
<circle cx="76.7" cy="102.8" r=".55"/>
<circle cx="68.4" cy="102.8" r=".55"/>
<circle cx="54.5" cy="102.8" r=".55"/>
<circle cx="46.2" cy="102.8" r=".55"/>
<circle cx="37.9" cy="102.8" r=".55"/>
<circle cx="98.8" cy="102.8" r=".55"/>
<circle cx="123.8" cy="66.8" r=".55"/>
<circle cx="115.4" cy="66.8" r=".55"/>
<circle cx="37.9" cy="66.8" r=".55"/>
<circle cx="46.2" cy="66.8" r=".55"/>
<circle cx="54.5" cy="66.8" r=".55"/>
<circle cx="68.4" cy="66.8" r=".55"/>
<circle cx="76.7" cy="66.8" r=".55"/>
<circle cx="85" cy="66.8" r=".55"/>
<circle cx="93.3" cy="66.8" r=".55"/>
<circle cx="107.1" cy="66.8" r=".55"/>
<circle cx="98.8" cy="66.8" r=".55"/>
<circle cx="123.8" cy="36.4" r=".55"/>
<circle cx="37.9" cy="36.4" r=".55"/>
<circle cx="46.2" cy="36.4" r=".55"/>
<circle cx="54.5" cy="36.4" r=".55"/>
<circle cx="68.4" cy="36.4" r=".55"/>
<circle cx="76.7" cy="36.4" r=".55"/>
<circle cx="85" cy="36.4" r=".55"/>
<circle cx="93.3" cy="36.4" r=".55"/>
<circle cx="107.1" cy="36.4" r=".55"/>
<circle cx="115.4" cy="36.4" r=".55"/>
<circle cx="98.8" cy="36.4" r=".55"/>
<circle cx="165.3" cy="36.4" r=".55"/>
<circle cx="173.6" cy="36.4" r=".55"/>
<circle cx="181.9" cy="36.4" r=".55"/>
<circle cx="195.7" cy="36.4" r=".55"/>
<circle cx="204" cy="36.4" r=".55"/>
<circle cx="212.3" cy="36.4" r=".55"/>
<circle cx="220.7" cy="36.4" r=".55"/>
<circle cx="234.5" cy="36.4" r=".55"/>
<circle cx="242.8" cy="36.4" r=".55"/>
<circle cx="251.1" cy="36.4" r=".55"/>
<circle cx="226.2" cy="36.4" r=".55"/>
<circle cx="251.1" cy="72.4" r=".55"/>
<circle cx="242.8" cy="72.4" r=".55"/>
<circle cx="234.5" cy="72.4" r=".55"/>
<circle cx="220.7" cy="72.4" r=".55"/>
<circle cx="212.3" cy="72.4" r=".55"/>
<circle cx="204" cy="72.4" r=".55"/>
<circle cx="195.7" cy="72.4" r=".55"/>
<circle cx="181.9" cy="72.4" r=".55"/>
<circle cx="173.6" cy="72.4" r=".55"/>
<circle cx="165.3" cy="72.4" r=".55"/>
<circle cx="226.2" cy="72.4" r=".55"/>
<circle cx="165.3" cy="105.6" r=".55"/>
<circle cx="173.6" cy="105.6" r=".55"/>
<circle cx="181.9" cy="105.6" r=".55"/>
<circle cx="195.7" cy="105.6" r=".55"/>
<circle cx="204" cy="105.6" r=".55"/>
<circle cx="212.3" cy="105.6" r=".55"/>
<circle cx="220.7" cy="105.6" r=".55"/>
<circle cx="234.5" cy="105.6" r=".55"/>
<circle cx="242.8" cy="105.6" r=".55"/>
<circle cx="251.1" cy="105.6" r=".55"/>
<circle cx="226.2" cy="105.6" r=".55"/>
<circle cx="37.9" cy="133.3" r=".55"/>
<circle cx="46.2" cy="133.3" r=".55"/>
<circle cx="54.5" cy="133.3" r=".55"/>
<circle cx="68.4" cy="133.3" r=".55"/>
<circle cx="76.7" cy="133.3" r=".55"/>
<circle cx="85" cy="133.3" r=".55"/>
<circle cx="93.3" cy="133.3" r=".55"/>
<circle cx="107.1" cy="133.3" r=".55"/>
<circle cx="115.4" cy="133.3" r=".55"/>
<circle cx="123.8" cy="133.3" r=".55"/>
<circle cx="98.8" cy="133.3" r=".55"/>
</g>
<g font-size="4" fill="#800000">
<text x="28" y="8">1</text>
<text x="73.9" y="8">2</text>
<text x="119.8" y="8">3</text>
<text x="165.7" y="8">4</text>
<text x="211.6" y="8">5</text>
<text x="257.5" y="8">6</text>
<text x="2.8" y="33.5">A</text>
<text x="282.4" y="33.5">A</text>
<text x="2.8" y="80.2">B</text>
<text x="282.5" y="80.2">B</text>
<text x="2.8" y="126.9">C</text>
<text x="282.4" y="126.9">C</text>
<text x="2.7" y="173.6">D</text>
<text x="282.3" y="173.6">D</text>
<text x="28" y="199.1">1</text>
<text x="73.9" y="199.1">2</text>
<text x="119.8" y="199.1">3</text>
<text x="165.7" y="199.1">4</text>
<text x="211.6" y="199.1">5</text>
<text x="257.5" y="199.1">6</text>
</g>
<g font-size="3.9" fill="#800000">
<text x="238.6" y="183.1">sensor_002</text>
<text x="238.4" y="194.3">Sheet:</text>
<text x="253.2" y="194.2">1/1</text>
</g>
<g font-size="3.5" fill="#800000">
<text x="238.6" y="188.6">11.4.2016</text>
<text x="255.3" y="188.6">20:50</text>
</g>
<g font-size="2.7" fill="#808080">
<text x="29.6" y="22.5" transform="rotate(-90 29.6 22.5)">PD1</text>
<text x="37.9" y="22.5" transform="rotate(-90 37.9 22.5)">PD9</text>
<text x="46.2" y="22.5" transform="rotate(-90 46.2 22.5)">PD17</text>
<text x="54.5" y="22.5" transform="rotate(-90 54.5 22.5)">PD25</text>
<text x="68.4" y="22.5" transform="rotate(-90 68.4 22.5)">PD33</text>
<text x="76.7" y="22.5" transform="rotate(-90 76.7 22.5)">PD41</text>
<text x="85" y="22.5" transform="rotate(-90 85 22.5)">PD49</text>
<text x="93.3" y="22.5" transform="rotate(-90 93.3 22.5)">PD57</text>
<text x="107.1" y="22.5" transform="rotate(-90 107.1 22.5)">PD65</text>
<text x="115.5" y="22.5" transform="rotate(-90 115.5 22.5)">PD73</text>
<text x="123.8" y="22.5" transform="rotate(-90 123.8 22.5)">PD81</text>
<text x="132.1" y="22.5" transform="rotate(-90 132.1 22.5)">PD89</text>
<text x="157" y="22.5" transform="rotate(-90 157 22.5)">PD6</text>
<text x="165.3" y="22.5" transform="rotate(-90 165.3 22.5)">PD14</text>
<text x="173.6" y="22.5" transform="rotate(-90 173.6 22.5)">PD22</text>
<text x="181.9" y="22.5" transform="rotate(-90 181.9 22.5)">PD30</text>
<text x="195.7" y="22.5" transform="rotate(-90 195.7 22.5)">PD38</text>
<text x="204" y="22.5" transform="rotate(-90 204 22.5)">PD46</text>
<text x="212.3" y="22.5" transform="rotate(-90 212.3 22.5)">PD54</text>
<text x="220.7" y="22.5" transform="rotate(-90 220.7 22.5)">PD62</text>
<text x="234.5" y="22.5" transform="rotate(-90 234.5 22.5)">PD70</text>
<text x="242.8" y="22.5" transform="rotate(-90 242.8 22.5)">PD78</text>
<text x="251.1" y="22.5" transform="rotate(-90 251.1 22.5)">PD86</text>
<text x="259.4" y="22.5" transform="rotate(-90 259.4 22.5)">PD94</text>
<text x="26.9" y="34.9" transform="rotate(-90 26.9 34.9)">PHD1</text>
<text x="35.2" y="34.9" transform="rotate(-90 35.2 34.9)">PHD9</text>
<text x="43.5" y="34.9" transform="rotate(-90 43.5 34.9)">PHD17</text>
<text x="51.8" y="34.9" transform="rotate(-90 51.8 34.9)">PHD25</text>
<text x="65.6" y="34.9" transform="rotate(-90 65.6 34.9)">PHD33</text>
<text x="73.9" y="34.9" transform="rotate(-90 73.9 34.9)">PHD41</text>
<text x="82.2" y="34.9" transform="rotate(-90 82.2 34.9)">PHD49</text>
<text x="90.5" y="34.9" transform="rotate(-90 90.5 34.9)">PHD57</text>
<text x="104.4" y="34.9" transform="rotate(-90 104.4 34.9)">PHD65</text>
<text x="112.7" y="34.9" transform="rotate(-90 112.7 34.9)">PHD73</text>
<text x="121" y="34.9" transform="rotate(-90 121 34.9)">PHD81</text>
<text x="129.3" y="34.9" transform="rotate(-90 129.3 34.9)">PHD89</text>
<text x="154.2" y="34.9" transform="rotate(-90 154.2 34.9)">PHD6</text>
<text x="162.5" y="34.9" transform="rotate(-90 162.5 34.9)">PHD14</text>
<text x="170.8" y="34.9" transform="rotate(-90 170.8 34.9)">PHD22</text>
<text x="179.1" y="34.9" transform="rotate(-90 179.1 34.9)">PHD30</text>
<text x="193" y="34.9" transform="rotate(-90 193 34.9)">PHD38</text>
<text x="201.3" y="34.9" transform="rotate(-90 201.3 34.9)">PHD46</text>
<text x="209.6" y="34.9" transform="rotate(-90 209.6 34.9)">PHD54</text>
<text x="217.9" y="34.9" transform="rotate(-90 217.9 34.9)">PHD62</text>
<text x="231.7" y="34.9" transform="rotate(-90 231.7 34.9)">PHD70</text>
<text x="240" y="34.9" transform="rotate(-90 240 34.9)">PHD78</text>
<text x="248.3" y="34.9" transform="rotate(-90 248.3 34.9)">PHD86</text>
<text x="256.6" y="34.9" transform="rotate(-90 256.6 34.9)">PHD94</text>
<text x="96.1" y="44.7">GND</text>
<text x="223.4" y="44.7">GND</text>
<text x="29.6" y="53" transform="rotate(-90 29.6 53)">PD2</text>
<text x="37.9" y="53" transform="rotate(-90 37.9 53)">PD10</text>
<text x="46.2" y="53" transform="rotate(-90 46.2 53)">PD18</text>
<text x="54.5" y="53" transform="rotate(-90 54.5 53)">PD26</text>
<text x="68.4" y="53" transform="rotate(-90 68.4 53)">PD34</text>
<text x="76.7" y="53" transform="rotate(-90 76.7 53)">PD42</text>
<text x="85" y="53" transform="rotate(-90 85 53)">PD50</text>
<text x="93.3" y="53" transform="rotate(-90 93.3 53)">PD58</text>
<text x="107.1" y="53" transform="rotate(-90 107.1 53)">PD66</text>
<text x="115.5" y="53" transform="rotate(-90 115.5 53)">PD74</text>
<text x="123.8" y="53" transform="rotate(-90 123.8 53)">PD82</text>
<text x="132.1" y="53" transform="rotate(-90 132.1 53)">PD90</text>
<text x="157" y="58.5" transform="rotate(-90 157 58.5)">PD7</text>
<text x="165.3" y="58.5" transform="rotate(-90 165.3 58.5)">PD15</text>
<text x="173.6" y="58.5" transform="rotate(-90 173.6 58.5)">PD23</text>
<text x="181.9" y="58.5" transform="rotate(-90 181.9 58.5)">PD31</text>
<text x="195.7" y="58.5" transform="rotate(-90 195.7 58.5)">PD39</text>
<text x="204" y="58.5" transform="rotate(-90 204 58.5)">PD47</text>
<text x="212.3" y="58.5" transform="rotate(-90 212.3 58.5)">PD55</text>
<text x="220.7" y="58.5" transform="rotate(-90 220.7 58.5)">PD63</text>
<text x="234.5" y="58.5" transform="rotate(-90 234.5 58.5)">PD71</text>
<text x="242.8" y="58.5" transform="rotate(-90 242.8 58.5)">PD79</text>
<text x="251.1" y="58.5" transform="rotate(-90 251.1 58.5)">PD87</text>
<text x="259.4" y="58.5" transform="rotate(-90 259.4 58.5)">PD95</text>
<text x="26.9" y="65.3" transform="rotate(-90 26.9 65.3)">PHD2</text>
<text x="35.2" y="65.3" transform="rotate(-90 35.2 65.3)">PHD10</text>
<text x="43.5" y="65.3" transform="rotate(-90 43.5 65.3)">PHD18</text>
<text x="51.8" y="65.3" transform="rotate(-90 51.8 65.3)">PHD26</text>
<text x="65.6" y="65.3" transform="rotate(-90 65.6 65.3)">PHD34</text>
<text x="73.9" y="65.3" transform="rotate(-90 73.9 65.3)">PHD42</text>
<text x="82.2" y="65.3" transform="rotate(-90 82.2 65.3)">PHD50</text>
<text x="90.5" y="65.3" transform="rotate(-90 90.5 65.3)">PHD58</text>
<text x="104.4" y="65.3" transform="rotate(-90 104.4 65.3)">PHD66</text>
<text x="112.7" y="65.3" transform="rotate(-90 112.7 65.3)">PHD74</text>
<text x="121" y="65.3" transform="rotate(-90 121 65.3)">PHD82</text>
<text x="129.3" y="65.3" transform="rotate(-90 129.3 65.3)">PHD90</text>
<text x="154.2" y="70.8" transform="rotate(-90 154.2 70.8)">PHD7</text>
<text x="162.5" y="70.8" transform="rotate(-90 162.5 70.8)">PHD15</text>
<text x="170.8" y="70.8" transform="rotate(-90 170.8 70.8)">PHD23</text>
<text x="179.1" y="70.8" transform="rotate(-90 179.1 70.8)">PHD31</text>
<text x="193" y="70.8" transform="rotate(-90 193 70.8)">PHD39</text>
<text x="201.3" y="70.8" transform="rotate(-90 201.3 70.8)">PHD47</text>
<text x="209.6" y="70.8" transform="rotate(-90 209.6 70.8)">PHD55</text>
<text x="217.9" y="70.8" transform="rotate(-90 217.9 70.8)">PHD63</text>
<text x="231.7" y="70.8" transform="rotate(-90 231.7 70.8)">PHD71</text>
<text x="240" y="70.8" transform="rotate(-90 240 70.8)">PHD79</text>
<text x="248.3" y="70.8" transform="rotate(-90 248.3 70.8)">PHD87</text>
<text x="256.6" y="70.8" transform="rotate(-90 256.6 70.8)">PHD95</text>
<text x="96.1" y="75.1">GND</text>
<text x="223.4" y="80.7">GND</text>
<text x="29.6" y="89" transform="rotate(-90 29.6 89)">PD3</text>
<text x="37.9" y="89" transform="rotate(-90 37.9 89)">PD11</text>
<text x="46.2" y="89" transform="rotate(-90 46.2 89)">PD19</text>
<text x="54.5" y="89" transform="rotate(-90 54.5 89)">PD27</text>
<text x="68.4" y="89" transform="rotate(-90 68.4 89)">PD35</text>
<text x="76.7" y="89" transform="rotate(-90 76.7 89)">PD43</text>
<text x="85" y="89" transform="rotate(-90 85 89)">PD51</text>
<text x="93.3" y="89" transform="rotate(-90 93.3 89)">PD59</text>
<text x="107.1" y="89" transform="rotate(-90 107.1 89)">PD67</text>
<text x="115.5" y="89" transform="rotate(-90 115.5 89)">PD75</text>
<text x="123.8" y="89" transform="rotate(-90 123.8 89)">PD83</text>
<text x="132.1" y="89" transform="rotate(-90 132.1 89)">PD91</text>
<text x="157" y="91.7" transform="rotate(-90 157 91.7)">PD8</text>
<text x="165.3" y="91.7" transform="rotate(-90 165.3 91.7)">PD16</text>
<text x="173.6" y="91.7" transform="rotate(-90 173.6 91.7)">PD24</text>
<text x="181.9" y="91.7" transform="rotate(-90 181.9 91.7)">PD32</text>
<text x="195.7" y="91.7" transform="rotate(-90 195.7 91.7)">PD40</text>
<text x="204" y="91.7" transform="rotate(-90 204 91.7)">PD48</text>
<text x="212.3" y="91.7" transform="rotate(-90 212.3 91.7)">PD56</text>
<text x="220.7" y="91.7" transform="rotate(-90 220.7 91.7)">PD64</text>
<text x="234.5" y="91.7" transform="rotate(-90 234.5 91.7)">PD72</text>
<text x="242.8" y="91.7" transform="rotate(-90 242.8 91.7)">PD80</text>
<text x="251.1" y="91.7" transform="rotate(-90 251.1 91.7)">PD88</text>
<text x="259.4" y="91.7" transform="rotate(-90 259.4 91.7)">PD96</text>
<text x="26.9" y="101.3" transform="rotate(-90 26.9 101.3)">PHD3</text>
<text x="35.2" y="101.3" transform="rotate(-90 35.2 101.3)">PHD11</text>
<text x="43.5" y="101.3" transform="rotate(-90 43.5 101.3)">PHD19</text>
<text x="51.8" y="101.3" transform="rotate(-90 51.8 101.3)">PHD27</text>
<text x="65.6" y="101.3" transform="rotate(-90 65.6 101.3)">PHD35</text>
<text x="73.9" y="101.3" transform="rotate(-90 73.9 101.3)">PHD43</text>
<text x="82.2" y="101.3" transform="rotate(-90 82.2 101.3)">PHD51</text>
<text x="90.5" y="101.3" transform="rotate(-90 90.5 101.3)">PHD59</text>
<text x="104.4" y="101.3" transform="rotate(-90 104.4 101.3)">PHD67</text>
<text x="112.7" y="101.3" transform="rotate(-90 112.7 101.3)">PHD75</text>
<text x="121" y="101.3" transform="rotate(-90 121 101.3)">PHD83</text>
<text x="129.3" y="101.3" transform="rotate(-90 129.3 101.3)">PHD91</text>
<text x="154.2" y="104.1" transform="rotate(-90 154.2 104.1)">PHD8</text>
<text x="162.5" y="104.1" transform="rotate(-90 162.5 104.1)">PHD16</text>
<text x="170.8" y="104.1" transform="rotate(-90 170.8 104.1)">PHD24</text>
<text x="179.1" y="104.1" transform="rotate(-90 179.1 104.1)">PHD32</text>
<text x="193" y="104.1" transform="rotate(-90 193 104.1)">PHD40</text>
<text x="201.3" y="104.1" transform="rotate(-90 201.3 104.1)">PHD48</text>
<text x="209.6" y="104.1" transform="rotate(-90 209.6 104.1)">PHD56</text>
<text x="217.9" y="104.1" transform="rotate(-90 217.9 104.1)">PHD64</text>
<text x="231.7" y="104.1" transform="rotate(-90 231.7 104.1)">PHD72</text>
<text x="240" y="104.1" transform="rotate(-90 240 104.1)">PHD80</text>
<text x="248.3" y="104.1" transform="rotate(-90 248.3 104.1)">PHD88</text>
<text x="256.6" y="104.1" transform="rotate(-90 256.6 104.1)">PHD96</text>
<text x="96.1" y="111.1">GND</text>
<text x="223.4" y="113.9">GND</text>
<text x="29.6" y="119.4" transform="rotate(-90 29.6 119.4)">PD4</text>
<text x="37.9" y="119.4" transform="rotate(-90 37.9 119.4)">PD12</text>
<text x="46.2" y="119.4" transform="rotate(-90 46.2 119.4)">PD20</text>
<text x="54.5" y="119.4" transform="rotate(-90 54.5 119.4)">PD28</text>
<text x="68.4" y="119.4" transform="rotate(-90 68.4 119.4)">PD36</text>
<text x="76.7" y="119.4" transform="rotate(-90 76.7 119.4)">PD44</text>
<text x="85" y="119.4" transform="rotate(-90 85 119.4)">PD52</text>
<text x="93.3" y="119.4" transform="rotate(-90 93.3 119.4)">PD60</text>
<text x="107.1" y="119.4" transform="rotate(-90 107.1 119.4)">PD68</text>
<text x="115.5" y="119.4" transform="rotate(-90 115.5 119.4)">PD76</text>
<text x="123.8" y="119.4" transform="rotate(-90 123.8 119.4)">PD84</text>
<text x="132.1" y="119.4" transform="rotate(-90 132.1 119.4)">PD92</text>
<text x="26.9" y="131.7" transform="rotate(-90 26.9 131.7)">PHD4</text>
<text x="35.2" y="131.7" transform="rotate(-90 35.2 131.7)">PHD12</text>
<text x="43.5" y="131.7" transform="rotate(-90 43.5 131.7)">PHD20</text>
<text x="51.8" y="131.7" transform="rotate(-90 51.8 131.7)">PHD28</text>
<text x="65.6" y="131.7" transform="rotate(-90 65.6 131.7)">PHD36</text>
<text x="73.9" y="131.7" transform="rotate(-90 73.9 131.7)">PHD44</text>
<text x="82.2" y="131.7" transform="rotate(-90 82.2 131.7)">PHD52</text>
<text x="90.5" y="131.7" transform="rotate(-90 90.5 131.7)">PHD60</text>
<text x="104.4" y="131.7" transform="rotate(-90 104.4 131.7)">PHD68</text>
<text x="112.7" y="131.7" transform="rotate(-90 112.7 131.7)">PHD76</text>
<text x="121" y="131.7" transform="rotate(-90 121 131.7)">PHD84</text>
<text x="129.3" y="131.7" transform="rotate(-90 129.3 131.7)">PHD92</text>
<text x="96.1" y="141.6">GND</text>
<text x="29.6" y="152.6" transform="rotate(-90 29.6 152.6)">PD5</text>
<text x="37.9" y="152.6" transform="rotate(-90 37.9 152.6)">PD13</text>
<text x="46.2" y="152.6" transform="rotate(-90 46.2 152.6)">PD21</text>
<text x="54.5" y="152.6" transform="rotate(-90 54.5 152.6)">PD29</text>
<text x="68.4" y="152.6" transform="rotate(-90 68.4 152.6)">PD37</text>
<text x="76.7" y="152.6" transform="rotate(-90 76.7 152.6)">PD45</text>
<text x="85" y="152.6" transform="rotate(-90 85 152.6)">PD53</text>
<text x="93.3" y="152.6" transform="rotate(-90 93.3 152.6)">PD61</text>
<text x="107.1" y="152.6" transform="rotate(-90 107.1 152.6)">PD69</text>
<text x="115.5" y="152.6" transform="rotate(-90 115.5 152.6)">PD77</text>
<text x="123.8" y="152.6" transform="rotate(-90 123.8 152.6)">PD85</text>
<text x="132.1" y="152.6" transform="rotate(-90 132.1 152.6)">PD93</text>
<text x="26.9" y="165" transform="rotate(-90 26.9 165)">PHD5</text>
<text x="35.2" y="165" transform="rotate(-90 35.2 165)">PHD13</text>
<text x="43.5" y="165" transform="rotate(-90 43.5 165)">PHD21</text>
<text x="51.8" y="165" transform="rotate(-90 51.8 165)">PHD29</text>
<text x="65.6" y="165" transform="rotate(-90 65.6 165)">PHD37</text>
<text x="73.9" y="165" transform="rotate(-90 73.9 165)">PHD45</text>
<text x="82.2" y="165" transform="rotate(-90 82.2 165)">PHD53</text>
<text x="90.5" y="165" transform="rotate(-90 90.5 165)">PHD61</text>
<text x="104.4" y="165" transform="rotate(-90 104.4 165)">PHD69</text>
<text x="112.7" y="165" transform="rotate(-90 112.7 165)">PHD77</text>
<text x="121" y="165" transform="rotate(-90 121 165)">PHD85</text>
<text x="129.3" y="165" transform="rotate(-90 129.3 165)">PHD93</text>
<text x="96.1" y="174.8">GND</text>
</g>
<g font-size="2.7" fill="#008000">
<text x="179.1" y="148.8">Copyright Miroculus 2016.</text>
<text x="179.1" y="151.7">This documentation describes Open Hardware and is licensed under the</text>
<text x="179.1" y="154.6">CERN OHL v. 1.2.</text>
<text x="179.1" y="157.5">You may redistribute and modify this documentation under the terms of the</text>
<text x="179.1" y="160.4">CERN OHL v.1.2. (http://ohwr.org/cernohl). This documentation is distributed</text>
<text x="179.1" y="163.3">WITHOUT ANY EXPRESS OR IMPLIED WARRANTY, INCLUDING OF</text>
<text x="179.1" y="166.2">MERCHANTABILITY, SATISFACTORY QUALITY AND FITNESS FOR A</text>
<text x="179.1" y="169.1">PARTICULAR PURPOSE. Please see the CERN OHL v.1.2 for applicable</text>
<text x="179.1" y="172">conditions</text>
</g>
</svg>
